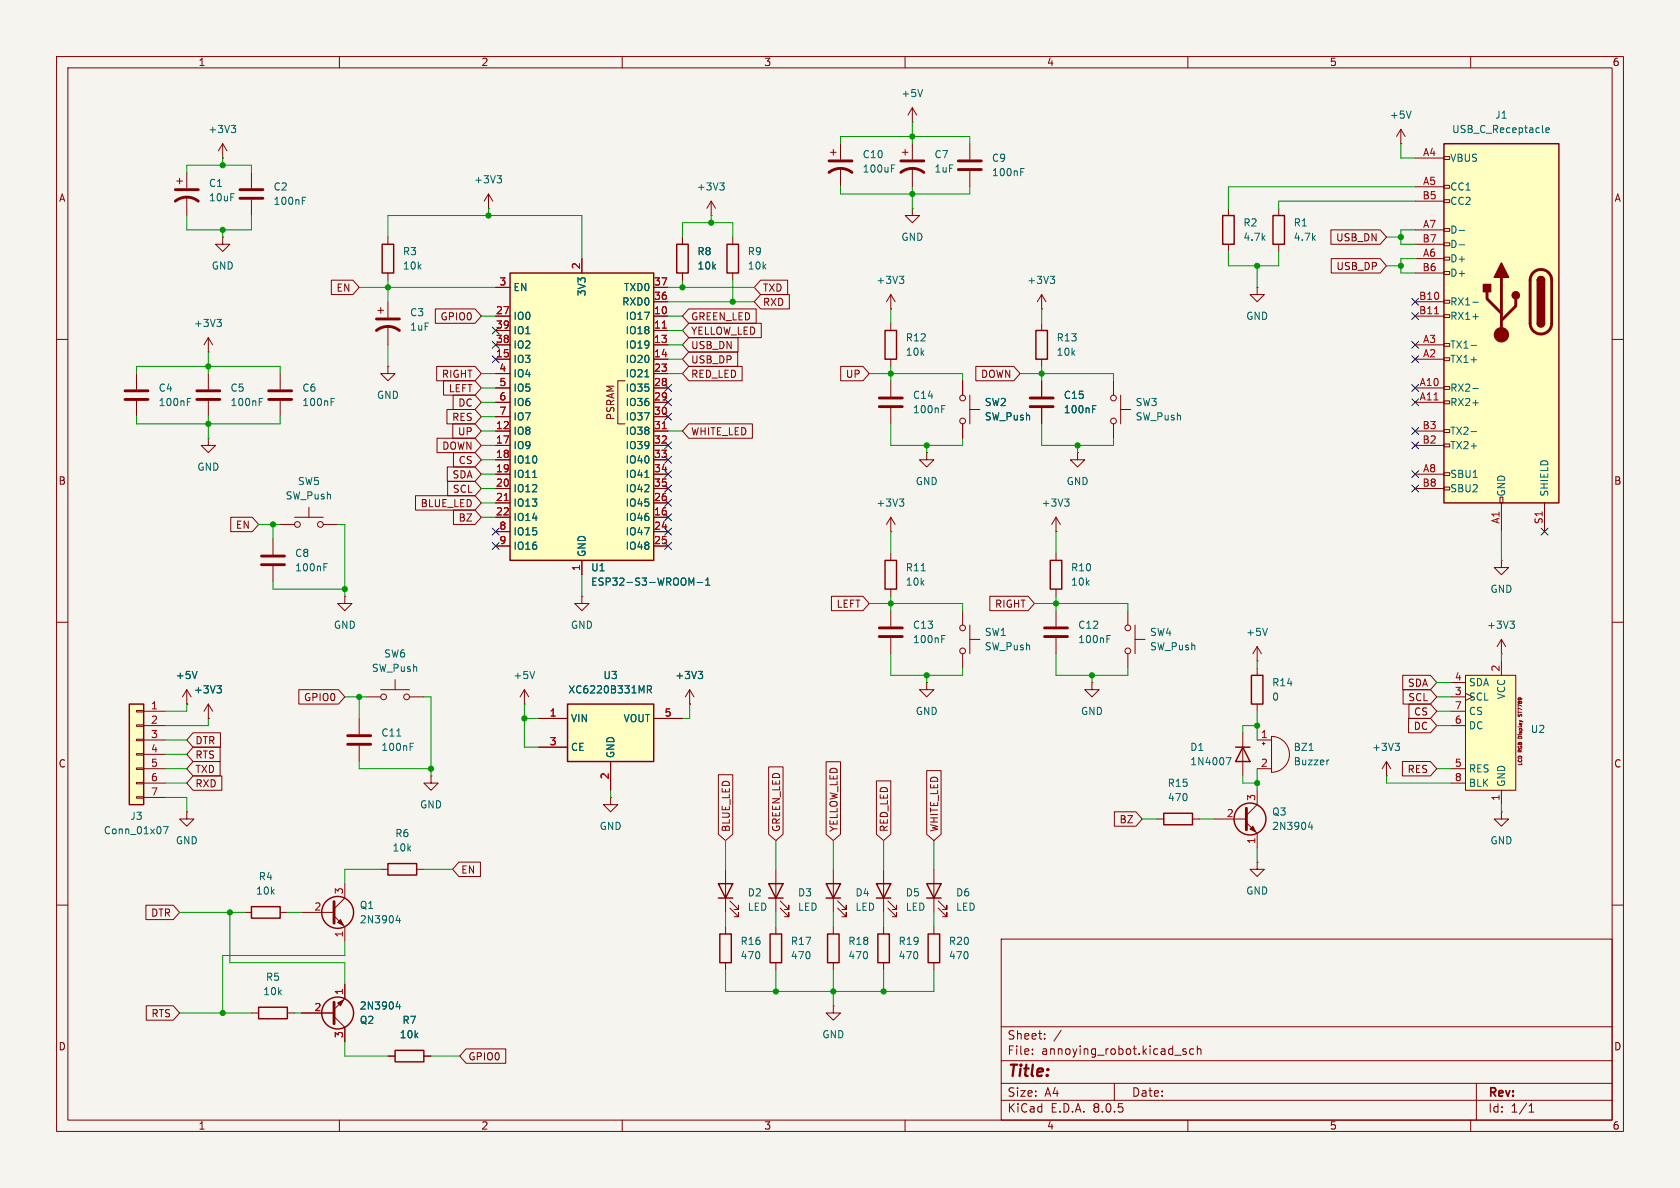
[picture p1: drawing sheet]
<svg xmlns="http://www.w3.org/2000/svg" width="297mm" height="210mm" viewBox="0 0 297 210" stroke-linecap="round" stroke-linejoin="round" font-family="sans-serif">
<path d="M0 0h297v210h-297z" fill="#f5f4ef" stroke="#f5f4ef" stroke-width=".18"/>
<g fill="none" stroke="#840000" stroke-width=".18">
<path d="M10 10h277v190h-277zM12 12h273v186h-273zM60 10v2M110 10v2M160 10v2M210 10v2M260 10v2M10 60h2M68.6 41.9v1.3M68.6 48.3v1.2M184.1 54.6h.1M184.1 52.1l-.7 1.2"/>
<path d="M184.1 52.1v2.5M184.1 57.2v1.2M184.1 52.1l.8 1.2M285 60h2M157.5 67.3v2.8M157.5 72.1v2.8M184.1 63.5v1.3M163.8 80v1.3h1.3l-1.3 1.3-1.2-1.3h1.2M163.8 80h.1M10 110h2M170.2 108v2.5M170.2 115.6v2.5"/>
<path d="M171.4 113h1.8M171.4 110.5v5.1M285 110h2M163.8 120.7v1.2h1.3l-1.3 1.3-1.2-1.3h1.2M163.8 120.7h.1M193 120.7v1.2h1.3l-1.3 1.3-1.2-1.3h1.2M193 120.7h.1M10 160h2M128.3 153.7v7.6M129 159.3l1.6 1.5v-.8v.8h-.8M137.2 153.7v7.6M137.9 159.3l1.5 1.5v-.8v.8h-.7"/>
<path d="M285 160h2M129 160.5l1.6 1.6v-.8v.8h-.8M137.9 160.5l1.5 1.6v-.8v.8h-.7M156.2 163.8v1.3M156.2 170.2v1.3M165.1 163.8v1.3M165.1 170.2v1.3M177 166h108v32h-108zM60 198v2M110 198v2M160 198v2M177 194.5h108"/>
<path d="M177 191.5h108M177 187.5h108M177 181.5h108M182.5 186.3v.1M182.5 185.5v.1M184.7 183.6v.1M184.7 182.8v.1M187.6 182.1l-1.3 2M197 191.5v3M209.7 185.5l-.4-.1-.2 .2 .1 .2 .5 .2v.3h-.6M210 198v2M211 185.5l-.4-.1-.3 .3v.4l.2 .2h.5"/>
<path d="M211.7 185.5l.2-.1 .3 .1 .1 .9M211.7 184.9v1.5M260 198v2M261 191.5v6.5M270.3 196.6h.9M270.3 195.5l.4-.4v1.5"/>
<circle cx="170.2" cy="115.1" r=".51"/>
<circle cx="170.2" cy="111" r=".51"/>
</g>
<path d="M185.7 48.8h.7l-.4 .5M186.2 49.3l.2 .3v.3l-.2 .2M166.5 72.3h.4M166.5 71.7h.6" fill="none" stroke="#006464" stroke-width=".18"/>
<path d="M67.6 43.2h2v5.1h-2zM183.1 58.4h2.1v5.1h-2.1zM127 156.2h2.5l-1.2 2.6zM127 158.8h2.5M135.9 156.2h2.5l-1.2 2.6zM135.9 158.8h2.5M155.2 165.1h2v5.1h-2zM164.1 165.1h2v5.1h-2z" fill="none" stroke="#840000" stroke-width=".25"/>
<path d="M155.4 71.9h4.1M155.4 70.4h4.1" fill="none" stroke="#840000" stroke-width=".51"/>
<path d="M259.1 119.4h8.9v20.3h-8.9z" fill="#ffffc2"/>
<g fill="none" stroke="#840000" stroke-width=".18">
<path d="M184.1 67.3v2.8M184.1 72.1v2.8M259.1 119.4h8.9v20.3h-8.9zM265.4 116.8v2.6M121.9 124.5h.1M121.9 121.9l-.7 1.3M121.9 121.9v2.6M121.9 121.9l.8 1.3M256.5 123.2h2.6M256.5 120.7h2.6M256.5 135.9h2.6M256.5 128.3h2.6"/>
<path d="M256.5 125.7h2.6M256.5 138.4h2.6M265.4 139.7v2.5M33 143.5v1.3h1.3l-1.3 1.3-1.3-1.3h1.3M33 143.5h.1"/>
</g>
<path d="M193.2 72.3h.4M193.2 71.7h.6M123.4 118.7h.8l-.4 .5M124 119.2l.2 .2v.3l-.2 .3" fill="none" stroke="#006464" stroke-width=".18"/>
<path d="M182.1 71.9h4.1M182.1 70.4h4.1" fill="none" stroke="#840000" stroke-width=".51"/>
<path d="M100.3 124.5h15.3v10.1h-15.3z" fill="#ffffc2"/>
<g fill="none" stroke="#840000" stroke-width=".25">
<path d="M216.2 38.1h2v5.1h-2zM225 38.1h2.1v5.1h-2.1zM119.6 43.2h2.1v5.1h-2.1zM156.5 99.1h2v5h-2zM185.7 99.1h2v5h-2zM221.2 119.4h2.1v5.1h-2.1zM100.3 124.5h15.3v10.1h-15.3zM218.4 132.1h2.6M219.7 132.1l1.3 2.5h-2.6zM146 156.2h2.6l-1.3 2.6zM146 158.8h2.6M154.9 156.2h2.6l-1.3 2.6z"/>
<path d="M154.9 158.8h2.6"/>
<circle cx="221" cy="144.8" r="2.82"/>
</g>
<g fill="none" stroke="#840000" stroke-width=".18">
<path d="M217.2 36.8v1.3M226.1 36.8v1.3M247.6 25.4h.1M247.6 22.9l-.7 1.2M247.6 22.9v2.5M247.6 22.9l.8 1.2M36.8 59.7l-.7 1.3M36.8 59.7v2.5M36.8 59.7l.8 1.3M120.6 41.9v1.3M120.6 48.3v1.2M217.2 43.2v1.3"/>
<path d="M222.2 50.8v1.3h1.3l-1.3 1.2-1.2-1.2h1.2M222.2 50.8h.1M226.1 43.2v1.3M24.1 66v2.8M24.1 70.9v2.8M36.8 62.2h.1M36.8 66v2.8M36.8 70.9v2.8M170.2 67.3v2.6M170.2 74.9v2.6M171.4 72.4h1.8M171.4 69.9v5"/>
<path d="M196.8 67.3v2.6M196.8 74.9v2.6M198.1 72.4h1.8M198.1 69.9v5M157.5 94h.1M157.5 91.4v2.6M157.5 97.8v1.3M157.5 91.4l-.8 1.3M157.5 91.4l.7 1.3M186.7 97.8v1.3M157.5 104.1v1.3M157.5 108v2.7"/>
<path d="M157.5 112.8v2.8M186.7 104.1v1.3M186.7 108v2.7M186.7 112.8v2.8M199.4 108v2.5M199.4 115.6v2.5M200.7 113h1.7M200.7 110.5v5.1M222.2 116.8h.1M222.2 114.3v2.5M222.2 118.1v1.3M222.2 114.3l-.7 1.3"/>
<path d="M222.2 114.3l.8 1.3M64.8 123.2h2.5M67.3 121.9h5.1M69.8 120.1v1.8M72.4 123.2h2.5M95.2 127h5.1M95.2 132.1h5.1M107.9 134.6v5.1M115.6 127h5M219.7 129.5v7.7M222.2 130.8h2.6M222.2 135.9h2.6"/>
<path d="M222.2 139.7v2.5l-1.9 1.9M222.2 124.5v1.2M223.1 131.4h.5M223.4 131.2v.5M224.8 130.2a3.2 3.2 0 0 1 3.2 3.2 3.2 3.2 0 0 1-3.2 3.1zM147.3 153.7v7.6M148.1 159.3l1.5 1.5v-.8v.8h-.8M156.2 153.7v7.6M157 159.3l1.5 1.5v-.8v.8h-.8M214.6 144.8h5.7M220.3 145.4l1.9 1.9v2.6M148.1 160.5l1.5 1.6v-.8v.8h-.8"/>
<path d="M157 160.5l1.5 1.6v-.8v.8h-.8"/>
<circle cx="170.2" cy="70.4" r=".51"/>
<circle cx="170.2" cy="74.4" r=".51"/>
<circle cx="196.9" cy="70.4" r=".51"/>
<circle cx="196.9" cy="74.4" r=".51"/>
<circle cx="199.4" cy="111" r=".51"/>
<circle cx="199.4" cy="115.1" r=".51"/>
<circle cx="67.8" cy="123.2" r=".51"/>
<circle cx="71.9" cy="123.2" r=".51"/>
</g>
<g fill="none" stroke="#006464" stroke-width=".18">
<path d="M249.5 19.6l-.5 1.3M38.3 56.5h.8l-.4 .4M38.9 56.9l.2 .3v.3l-.2 .2M33.1 71h.5M33.1 70.4h.6M45.8 71h.5M45.8 70.4h.6M159 88.2h.8l-.4 .5M159.5 88.7l.3 .2v.3l-.3 .3M162.9 100.9h.7M166.5 112.9h.4M166.5 112.3h.6"/>
<path d="M195.7 112.9h.4M195.7 112.3h.6M224.1 111.1l-.5 1.2M114.5 121.9l.6-.1 .1-.1-.1-.3-.6-.2v1.3M114.8 121.9l.4 .6M216.8 133.9h.8l-.5 1.3M231.4 132.7h.8M234.9 134.4h-.2M231.6 145.3l-.3 .9h.8M231.9 145.8v.8"/>
</g>
<path d="M22.1 70.6h4.1M22.1 69.1h4.1M34.8 70.6h4.1M34.8 69.1h4.1M155.4 112.5h4.1M155.4 111h4.1M184.7 112.5h4M184.7 111h4M220.3 142.9v3.8" fill="none" stroke="#840000" stroke-width=".51"/>
<path d="M221 146.6l.5-.5 .5 1z" fill="#840000" stroke="#840000" stroke-width=".18"/>
<path d="M255.3 25.4h20.3v63.5h-20.3z" fill="#ffffc2"/>
<g fill="none" stroke="#840000" stroke-width=".18">
<path d="M250.2 27.9h5.1M250.2 33h5.1M250.2 35.6h5.1M255.3 35.3h1v.5h-1zM255.3 32.8h1v.5h-1zM255.3 27.7h1v.5h-1zM250.2 45.7h5.1M250.2 40.6h5.1M250.2 53.3h5.1M250.2 55.9h5.1M250.2 48.3h5.1M250.2 43.2h5.1"/>
<path d="M255.3 55.6h1v.5h-1zM255.3 53.1h1v.5h-1zM255.3 48h1v.5h-1zM255.3 45.5h1v.5h-1zM255.3 42.9h1v.5h-1zM255.3 40.4h1v.5h-1zM250.2 68.6h5.1M250.2 71.1h5.1M250.2 63.5h5.1M250.2 61h5.1M250.2 78.7h5.1M250.2 76.2h5.1"/>
<path d="M255.3 78.5h1v.5h-1zM255.3 75.9h1v.6h-1zM255.3 70.9h1v.5h-1zM255.3 68.3h1v.5h-1zM255.3 63.2h1v.6h-1zM255.3 60.7h1v.5h-1zM186.7 94h.1M186.7 91.4l-.8 1.3M186.7 91.4v2.6M186.7 91.4l.8 1.3M190.5 80v1.3h1.3l-1.3 1.3-1.3-1.3h1.3M190.5 80h.1"/>
<path d="M250.2 83.8h5.1M250.2 86.4h5.1M255.3 86.1h1v.5h-1zM255.3 83.6h1v.5h-1zM265.2 87.9h.5v1h-.5zM265.4 88.9v5.1M273 88.9v5.1M165.1 153.7v7.6M165.9 159.3l1.5 1.5v-.8v.8h-.8M165.9 160.5l1.5 1.6v-.8v.8h-.8"/>
</g>
<path d="M255.3 25.4h20.3v63.5h-20.3zM271.8 57.2a.64 .64 0 0 0 .6 .6 .64 .64 0 0 0 .6-.6M271.8 49.5a.64 .64 0 0 1 .6-.6 .64 .64 0 0 1 .6 .6M163.8 156.2h2.6l-1.3 2.6zM163.8 158.8h2.6" fill="none" stroke="#840000" stroke-width=".25"/>
<path d="M262.9 51.6v1.2l2.5 2.6M265.4 49v10.2M268 52.8v1.3l-2.6 2.5M271.1 48.2a1.91 1.91 0 0 1 2-.4 1.91 1.91 0 0 1 1.2 1.7v7.7a1.91 1.91 0 0 1-1.9 1.8 1.91 1.91 0 0 1-1.9-1.8v-7.8l.2-.7z" fill="none" stroke="#840000" stroke-width=".51"/>
<g fill="#840000" stroke="#840000" stroke-width=".25">
<path d="M271.8 57.2h1.2a.64 .64 0 0 1-.6 .6 .64 .64 0 0 1-.6-.6z"/>
<path d="M271.8 49.5h1.2v7.7h-1.2z"/>
<path d="M272 49.1a.64 .64 0 0 1 .7-.2 .64 .64 0 0 1 .3 .6h-1.2z"/>
<path d="M265.4 46.5l1.3 2.5h-2.5z"/>
<path d="M262.3 50.3h1.2v1.3h-1.2z"/>
<circle cx="268" cy="52.2" r=".63"/>
</g>
<circle cx="265.4" cy="59.2" r="1.27" fill="#840000" stroke="#840000" stroke-width=".18"/>
<path d="M273.3 23l.6-.1-.1-.2-.3-.1-.2 .2 .1 .6h.4M258 40.7h.9M258 43.3h.9M260.4 53.4h.9M260.4 56h.9M260.1 61.1h.9M260.1 76.3h.9M260.4 68.7h.9M260.4 71.2h.9M188.2 88.2h.8l-.4 .5M188.7 88.7l.3 .2v.3l-.3 .3" fill="none" stroke="#006464" stroke-width=".18"/>
<path d="M253.6 55.5h.7" fill="none" stroke="#a90000" stroke-width=".18"/>
<path d="M90.2 48.3h25.4v50.8h-25.4z" fill="#ffffc2"/>
<path d="M90.2 48.3h25.4v50.8h-25.4z" fill="none" stroke="#840000" stroke-width=".25"/>
<g fill="none" stroke="#840000" stroke-width=".18">
<path d="M86.4 36.8h.1M86.4 34.3l-.8 1.3M86.4 34.3v2.5M86.4 34.3l.7 1.3M87.6 55.9h2.6M87.6 58.4h2.6M87.6 50.8h2.6M102.9 45.7v2.6M115.6 55.9h2.5M115.6 58.4h2.5M115.6 50.8h2.5M115.6 53.3h2.5"/>
<path d="M87.6 76.2h2.6M87.6 61h2.6M87.6 63.5h2.6M87.6 78.7h2.6M87.6 66h2.6M87.6 68.6h2.6M87.6 71.1h2.6M87.6 73.7h2.6M110.5 67.3h-1.3v7.6h1.3M115.6 76.2h2.5M115.6 61h2.5M115.6 63.5h2.5"/>
<path d="M115.6 78.7h2.5M115.6 66h2.5M115.6 68.6h2.5M115.6 71.1h2.5M115.6 73.7h2.5M87.6 91.4h2.6M87.6 81.3h2.6M87.6 83.8h2.6M87.6 86.4h2.6M87.6 88.9h2.6M87.6 94h2.6M87.6 96.5h2.6"/>
<path d="M102.9 99.1v2.5M115.6 91.4h2.5M115.6 81.3h2.5M115.6 83.8h2.5M115.6 86.4h2.5M115.6 88.9h2.5M115.6 94h2.5M115.6 96.5h2.5"/>
</g>
<path d="M117.1 58h.7M117.1 75.8h.7M89.1 88.5h.8" fill="none" stroke="#a90000" stroke-width=".18"/>
<path d="M87.9 31.1h.8l-.5 .4M88.4 31.5l.3 .3v.3l-.3 .2M114 66.6h.7M94.2 84.4h.7M114 84.4h.7M122.2 103.1l.4-.9v1.2M123.3 103h.9M124.8 103.4h.7M124.8 102.5l.3-.3v1.2" fill="none" stroke="#006464" stroke-width=".18"/>
<path d="M22.9 124.5h2.5v17.7h-2.5z" fill="#ffffc2"/>
<g fill="none" stroke="#840000" stroke-width=".18">
<path d="M161.3 19.1v2.5M161.3 19.1l-.8 1.2M161.3 19.1l.8 1.2M31.2 32h1.1M31.7 31.5v1M33 30.5v2.8M33 34.8v3.3M39.4 27.9h.1M39.4 25.4l-.8 1.3M39.4 25.4v2.5M39.4 25.4l.7 1.3M44.4 30.5v2.8"/>
<path d="M44.4 35.3v2.8M125.7 38.1h.1M125.7 35.6l-.7 1.2M125.7 35.6v2.5M125.7 35.6l.8 1.2M146.8 26.9h1M147.3 26.4v1M148.6 25.4v2.8M148.6 29.7v3.3M159.5 26.9h1M160 26.4v1M161.3 21.6h.1"/>
<path d="M161.3 36.8v1.3h1.3l-1.3 1.3-1.3-1.3h1.3M161.3 36.8h.1M161.3 25.4v2.8M161.3 29.7v3.3M171.4 25.4v2.8M171.4 30.2v2.8M39.4 41.9v1.3h1.2l-1.2 1.3-1.3-1.3h1.3M39.4 41.9h.1M58.6 49.5h3.8l1.1 1.3-1.1 1.3h-3.8zM66.8 54.9h1M67.3 54.4v1M68.6 53.3v2.8"/>
<path d="M68.6 57.7v3.3M77 54.6h7l1.1 1.3-1.1 1.3h-7zM87.6 55.9h2.6M87.6 58.4h2.6M87.6 50.8h2.6M102.9 45.7v2.6M115.6 55.9h2.5M115.6 58.4h2.5M115.6 50.8h2.5M115.6 53.3h2.5M120.6 41.9v1.3M120.6 48.3v1.2"/>
<path d="M121.8 57.1h12.8v2.6h-12.8l-1.2-1.3zM121.8 59.7h8.7v2.5h-8.7l-1.2-1.2zM121.8 54.6h11.9v2.6h-11.9l-1.2-1.3zM129.5 41.9v1.3M129.5 48.3v1.2M134.5 49.5h4.7v2.6h-4.7l-1.2-1.3zM134.5 52.1h5v2.5h-5l-1.2-1.3zM157.5 54.6h.1M157.5 52.1v2.5M157.5 57.2v1.2M157.5 52.1l-.8 1.2M157.5 52.1l.7 1.2"/>
<path d="M235.3 40.6h8.7l1.1 1.3-1.1 1.3h-8.7zM235.3 45.7h8.7l1.1 1.3-1.1 1.3h-8.7zM36.8 77.5v1.2h1.3l-1.3 1.3-1.2-1.3h1.2M36.8 77.5h.1M49.5 66v2.8M49.5 70.9v2.8M68.6 64.8v1.2h1.2l-1.2 1.3-1.3-1.3h1.3M68.6 64.8h.1M77.2 64.8h6.8l1.1 1.2-1.1 1.3h-6.8zM77.3 77.5h6.7l1.1 1.2-1.1 1.3h-6.7zM78.4 67.3h5.6l1.1 1.3-1.1 1.3h-5.6zM79 72.4h5l1.1 1.3-1.1 1.2h-5z"/>
<path d="M80 74.9h4l1.1 1.3-1.1 1.3h-4zM80.1 69.8h3.9l1.1 1.3-1.1 1.3h-3.9zM87.6 76.2h2.6M87.6 61h2.6M87.6 63.5h2.6M87.6 78.7h2.6M87.6 66h2.6M87.6 68.6h2.6M87.6 71.1h2.6M87.6 73.7h2.6M115.6 76.2h2.5M115.6 61h2.5"/>
<path d="M115.6 63.5h2.5M115.6 78.7h2.5M115.6 66h2.5M115.6 68.6h2.5M115.6 71.1h2.5M115.6 73.7h2.5M121.8 74.9h11.2v2.6h-11.2l-1.2-1.3zM121.8 62.2h8.6v2.6h-8.6l-1.2-1.3zM121.8 64.8h9.4v2.5h-9.4l-1.2-1.3zM148.6 64.8h4l1.1 1.2-1.1 1.3h-4zM157.5 63.5v1.3M170.2 67.3v2.6"/>
<path d="M170.2 74.9v2.6M172.5 64.8h6.7l1.1 1.2-1.1 1.3h-6.7zM184.1 67.3v2.8M184.1 72.1v2.8M40.8 91.4h3.8l1.1 1.3-1.1 1.3h-3.8zM48.3 95.3v2.7M49.5 92.7h2.6M52.1 91.4h5M54.6 89.7v1.7M57.1 92.7h2.6M73.5 87.6h10.5l1.1 1.3-1.1 1.3h-10.5zM79.1 82.5h4.9l1.1 1.3-1.1 1.3h-4.9z"/>
<path d="M79.1 85.1h4.9l1.1 1.3-1.1 1.2h-4.9zM80.2 80h3.8l1.1 1.3-1.1 1.3h-3.8zM80.2 90.2h3.8l1.1 1.2-1.1 1.3h-3.8zM87.6 91.4h2.6M87.6 81.3h2.6M87.6 83.8h2.6M87.6 86.4h2.6M87.6 88.9h2.6M87.6 94h2.6M87.6 96.5h2.6M102.9 99.1v2.5M115.6 91.4h2.5"/>
<path d="M115.6 81.3h2.5M115.6 83.8h2.5M115.6 86.4h2.5M115.6 88.9h2.5M115.6 94h2.5M115.6 96.5h2.5M265.4 99.1v1.2h1.3l-1.3 1.3-1.2-1.3h1.2M265.4 99.1h.1M48.3 100.1v2.8M61 105.4v1.3h1.2l-1.2 1.3-1.3-1.3h1.3M61 105.4h.1M102.9 105.4v1.3h1.2l-1.2 1.3-1.3-1.3h1.3"/>
<path d="M102.9 105.4h.1M147 105.4h5.6l1.1 1.3-1.1 1.3h-5.6zM175 105.4h6.8l1.1 1.3-1.1 1.3h-6.8zM248 119.4h4.9l1.1 1.3-1.1 1.2h-4.9zM265.4 115.6h.1M265.4 113l-.7 1.3M265.4 113v2.6M265.4 113l.8 1.3M24.1 138.3h1.3v.3h-1.3zM24.1 135.8h1.3v.2h-1.3zM24.1 133.2h1.3v.3h-1.3zM24.1 130.7h1.3v.2h-1.3z"/>
<path d="M24.1 128.1h1.3v.3h-1.3zM24.1 125.6h1.3v.3h-1.3zM25.4 125.7h3.8M25.4 128.3h3.8M25.4 130.8h3.8M25.4 133.4h3.8M25.4 135.9h3.8M25.4 138.4h3.8M33 124.5h.1M33 121.9l-.7 1.3M33 121.9v2.6M33 121.9l.8 1.3"/>
<path d="M34.1 137.2h5.1v2.5h-5.1l-1.1-1.3zM34.1 129.5h4.9v2.6h-4.9l-1.1-1.3zM34.1 134.6h4.8v2.6h-4.8l-1.1-1.3zM34.1 132.1h4.8v2.5h-4.8l-1.1-1.2zM36.8 127h.1M36.8 124.5l-.7 1.2M36.8 124.5v2.5M36.8 124.5l.8 1.2M52.8 121.9h7l1.2 1.3-1.2 1.3h-7zM63.5 127v2.8M63.5 131.8v2.8M76.2 137.2v1.2h1.3l-1.3 1.3-1.3-1.3h1.3"/>
<path d="M76.2 137.2h.1M92.7 124.5h.1M92.7 121.9l-.8 1.3M92.7 121.9v2.6M92.7 121.9l.8 1.3M95.2 127h5.1M95.2 132.1h5.1M107.9 134.6v5.1M115.6 127h5M121.9 124.5h.1M127 137h2.5v10.5l-1.2 1.1-1.3-1.1zM135.9 135.6h2.5v11.9l-1.2 1.1-1.3-1.1z"/>
<path d="M146 134.7h2.6v12.8l-1.3 1.1-1.3-1.1zM154.9 138h2.6v9.5l-1.3 1.1-1.3-1.1zM163.8 136.2h2.6v11.3l-1.3 1.1-1.3-1.1zM245.1 137.2h.1M245.1 134.6l-.8 1.3M245.1 134.6v2.6M245.1 134.6l.8 1.3M247.9 134.6h5l1.1 1.3-1.1 1.3h-5zM248 121.9h4.9l1.1 1.3-1.1 1.3h-4.9zM249 127h3.9l1.1 1.3-1.1 1.2h-3.9zM249.1 124.5h3.8l1.1 1.2-1.1 1.3h-3.8zM24.1 140.8h1.3v.3h-1.3z"/>
<path d="M25.4 141h3.8M61 156.2v2.6l-1.9 1.9M67.3 153.7h1.3M73.7 153.7h1.2M81.1 152.4h3.8v2.5h-3.8l-1.1-1.2zM107.9 141v1.2h1.3l-1.3 1.3-1.2-1.3h1.2M107.9 141h.1M197 143.5h3.8l1.1 1.3-1.1 1.3h-3.8zM204.5 144.8h1.2M210.8 144.8h1.3M222.2 152.4v1.3h1.3l-1.3 1.2-1.2-1.2h1.2M222.2 152.4h.1"/>
<path d="M265.4 143.5v1.3h1.3l-1.3 1.3-1.2-1.3h1.2M265.4 143.5h.1M25.8 160h4.8l1.1 1.3-1.1 1.3h-4.8zM25.9 177.8h4.7l1.1 1.3-1.1 1.2h-4.7zM43.2 161.3h1.2M44.4 179.1h1.3M49.5 161.3h1.3M50.8 179.1h1.3M53.3 179.1h5.8M53.3 161.3h5.8M59.1 161.9l1.9 1.9v2.6M59.1 179.7l1.9 1.9v2.6"/>
<path d="M61 174v2.5l-1.9 1.9M128.3 163.8v1.3M128.3 170.2v1.3M137.2 163.8v1.3M137.2 170.2v1.3M147.3 177.8v1.3h1.3l-1.3 1.2-1.3-1.2h1.3M147.3 177.8h.1M147.3 163.8v1.3M147.3 170.2v1.3M68.6 186.7h1.2M74.9 186.7h1.3M82.4 185.4h7v2.6h-7l-1.1-1.3z"/>
<circle cx="52.6" cy="92.7" r=".51"/>
<circle cx="56.6" cy="92.7" r=".51"/>
</g>
<g fill="none" stroke="#840000" stroke-width=".25">
<path d="M128.5 43.2h2.1v5.1h-2.1zM156.5 58.4h2v5.1h-2zM22.9 124.5h2.5v17.7h-2.5zM68.6 152.7h5.1v2h-5.1zM205.7 143.8h5.1v2h-5.1zM44.4 160.3h5.1v2h-5.1zM45.7 178.1h5.1v2h-5.1zM127.3 165.1h2v5.1h-2zM136.1 165.1h2.1v5.1h-2.1zM146.3 165.1h2v5.1h-2zM69.8 185.7h5.1v2h-5.1z"/>
<circle cx="59.7" cy="179.1" r="2.82"/>
<circle cx="59.7" cy="161.3" r="2.82"/>
</g>
<g fill="none" stroke="#006464" stroke-width=".18">
<path d="M163.1 15.8l-.4 1.3M40.9 22.2h.8l-.5 .5M41.4 22.7l.3 .2v.3l-.3 .2M53.5 35.5h.4M53.5 34.9h.6M127.2 32.3h.8l-.4 .5M127.8 32.8l.2 .3v.3l-.2 .2M157.6 29.8h.4M157.6 29.2h.6M180.5 30.4h.4M180.5 29.8h.6M159 48.8h.8l-.4 .5"/>
<path d="M159.5 49.3l.3 .3v.3l-.3 .2M58.5 71h.5M58.5 70.4h.6M114 66.6h.7M193.2 72.3h.4M193.2 71.7h.6M57.3 99.6h.6M94.2 84.4h.7M114 84.4h.7M34.8 118.7l-.4 1.3M57.3 100.2h.4M94.5 118.7l-.4 1.3"/>
<path d="M122.2 103.1l.4-.9v1.2M123.3 103h.9M123.4 118.7h.8l-.4 .5M124 119.2l.2 .2v.3l-.2 .3M124.8 103.4h.7M124.8 102.5l.3-.3v1.2M266.9 109.8h.8l-.4 .5M267.5 110.3l.2 .2v.3l-.2 .3M38.3 121.2h.8l-.4 .5M38.9 121.7l.2 .3v.3l-.2 .2M70.1 130.1h.8M72.5 131.4h.6"/>
<path d="M72.5 132h.4M114.5 121.9l.6-.1 .1-.1-.1-.3-.6-.2v1.3M114.8 121.9l.4 .6M246.6 131.4h.8l-.4 .5M247.2 131.9l.2 .2v.3l-.2 .3M28.9 146.1h.8l-.5 1.3M70.3 177l-.3 1h.8M70.3 161.8l-.3 .9h.8M70.6 162.3v.8M70.6 177.5v.9"/>
</g>
<g fill="none" stroke="#840000" stroke-width=".51">
<path d="M31 35.6a3.3 3.3 0 0 1 4.1 0M31 33.5h4.1M42.4 33.5h4.1M42.4 35.1h4.1M146.6 30.5a3.3 3.3 0 0 1 4 0M146.6 28.4h4M159.3 30.5a3.3 3.3 0 0 1 4 0M159.3 28.4h4M169.4 28.4h4.1M169.4 30h4.1M66.5 58.4a3.3 3.3 0 0 1 4.1 0M66.5 56.4h4.1"/>
<path d="M47.5 70.6h4.1M47.5 69.1h4.1M46.2 99.8h4.1M46.2 98.3h4.1M61.5 131.6h4M61.5 130h4M59.1 159.4v3.8M59.1 177.2v3.8"/>
</g>
<g fill="#840000" stroke="#840000" stroke-width=".18">
<path d="M59.7 177.3l1-.5-.5 1z"/>
<path d="M59.7 163.1l.5-.5 .5 1z"/>
</g>
<g fill="none" stroke="#009600" stroke-width=".18">
<path d="M33 30.5v-1.3h11.4v1.3M33 38.1v2.5h11.4v-2.5M39.4 27.9v1.3M86.4 36.8v1.3M125.7 38.1v1.3M148.6 25.4v-1.3h22.8v1.3M148.6 33v1.3h22.8v-1.3M161.3 21.6v3.8M161.3 33v3.8M247.6 25.4v2.5h2.6M250.2 35.6h-24.1v1.2M250.2 33h-33v3.8"/>
<path d="M39.4 40.6v1.3M63.5 50.8h24.1M68.6 41.9v-3.8h34.3v7.6M68.6 49.5v3.8M85.1 55.9h2.5M118.1 50.8h15.2M118.1 53.3h15.2M118.1 55.9h2.5M118.1 58.4h2.5M120.6 41.9v-2.5h8.9v2.5M120.6 49.5v1.3M129.5 49.5v3.8"/>
<path d="M157.5 54.6v2.6M184.1 54.6v2.6M217.2 44.5v2.5h8.9v-2.5M222.2 47v3.8M245.1 41.9h2.5M245.1 47h2.5M250.2 40.6h-2.6v2.6h2.6M250.2 45.7h-2.6v2.6h2.6M24.1 66v-1.2h25.4v1.2M24.1 73.7v1.2h25.4v-1.2M36.8 62.2v3.8M36.8 73.7v3.8"/>
<path d="M68.6 61v3.8M85.1 78.7h2.5M85.1 66h2.5M85.1 76.2h2.5M85.1 73.7h2.5M85.1 68.6h2.5M85.1 71.1h2.5M118.1 63.5h2.5M118.1 61h2.5M118.1 66h2.5M118.1 76.2h2.5M153.7 66h16.5v1.3"/>
<path d="M157.5 64.8v2.5M157.5 74.9v3.8h12.7v-1.2M163.8 78.7v1.3M180.3 66h16.5v1.3M184.1 74.9v3.8h12.7v-1.2M184.1 64.8v2.5M190.5 78.7v1.3M45.7 92.7h3.8M48.3 92.7v2.6M59.7 92.7h1.3v12.7M85.1 81.3h2.5M85.1 91.4h2.5"/>
<path d="M85.1 86.4h2.5M85.1 88.9h2.5M85.1 83.8h2.5M157.5 94v3.8M186.7 94v3.8M265.4 94v5.1M48.3 102.9v1.2h12.7M102.9 101.6v3.8M153.7 106.7h16.5v1.3M157.5 105.4v2.6M157.5 115.6v3.8h12.7v-1.3M163.8 119.4v1.3"/>
<path d="M182.9 106.7h16.5v1.3M186.7 105.4v2.6M186.7 115.6v3.8h12.7v-1.3M193 119.4v1.3M222.2 116.8v1.3M265.4 115.6v1.2M29.2 135.9h3.8M29.2 138.4h3.8M29.2 133.4h3.8M29.2 130.8h3.8M33 124.5v1.2h-3.8M36.8 127v1.3h-7.6"/>
<path d="M61 123.2h3.8M63.5 134.6v1.3h12.7M63.5 123.2v3.8M74.9 123.2h1.3v14M92.7 124.5v7.6h2.5M92.7 127h2.5M107.9 139.7v1.3M121.9 124.5v2.5h-1.3M219.7 137.2v1.2h2.5M222.2 128.3h-2.5v1.2M222.2 125.7v5.1M222.2 135.9v3.8"/>
<path d="M245.1 137.2v1.2h11.4M254 120.7h2.5M254 125.7h2.5M254 123.2h2.5M254 135.9h2.5M254 128.3h2.5M29.2 141h3.8v2.5M67.3 153.7h-6.3v2.5M74.9 153.7h5.1M128.3 148.6v5.1M137.2 148.6v5.1M147.3 148.6v5.1"/>
<path d="M156.2 148.6v5.1M165.1 148.6v5.1M201.9 144.8h2.6M212.1 144.8h2.5M222.2 149.9v2.5M265.4 142.2v1.3M31.7 179.1h12.7M31.7 161.3h11.5M40.6 161.3v8.9h20.4v3.8M50.8 161.3h2.5M52.1 179.1h1.2M61 166.4v2.5h-21.6v10.2"/>
<path d="M128.3 171.5v3.8h36.8v-3.8M128.3 161.3v2.5M137.2 161.3v2.5M137.2 171.5v3.8M147.3 161.3v2.5M147.3 171.5v6.3M156.2 161.3v2.5M156.2 171.5v3.8M165.1 161.3v2.5M61 184.2v2.5h7.6M76.2 186.7h5.1"/>
</g>
<g fill="none" stroke="#000084" stroke-width=".18">
<path d="M87 57.8l1.2 1.2M88.2 57.8l-1.2 1.2M249.6 52.7l1.2 1.2M249.6 55.3l1.2 1.2M250.8 52.7l-1.2 1.2M250.8 55.3l-1.2 1.2M87 62.9l1.2 1.2M87 60.4l1.2 1.2M88.2 62.9l-1.2 1.2M88.2 60.4l-1.2 1.2M117.5 70.5l1.2 1.2M117.5 68l1.2 1.2"/>
<path d="M117.5 78.1l1.2 1.2M117.5 73.1l1.2 1.2M118.7 70.5l-1.2 1.2M118.7 68l-1.2 1.2M118.7 78.1l-1.2 1.2M118.7 73.1l-1.2 1.2M249.6 62.9l1.2 1.2M249.6 70.5l1.2 1.2M249.6 78.1l1.2 1.2M249.6 68l1.2 1.2M249.6 75.6l1.2 1.2M249.6 60.4l1.2 1.2"/>
<path d="M250.8 62.9l-1.2 1.2M250.8 70.5l-1.2 1.2M250.8 78.1l-1.2 1.2M250.8 68l-1.2 1.2M250.8 75.6l-1.2 1.2M250.8 60.4l-1.2 1.2M87 93.4l1.2 1.2M87 95.9l1.2 1.2M88.2 93.4l-1.2 1.2M88.2 95.9l-1.2 1.2M117.5 83.2l1.2 1.2M117.5 85.8l1.2 1.2"/>
<path d="M117.5 95.9l1.2 1.2M117.5 88.3l1.2 1.2M117.5 93.4l1.2 1.2M117.5 90.8l1.2 1.2M117.5 80.7l1.2 1.2M118.7 83.2l-1.2 1.2M118.7 85.8l-1.2 1.2M118.7 95.9l-1.2 1.2M118.7 88.3l-1.2 1.2M118.7 93.4l-1.2 1.2M118.7 90.8l-1.2 1.2M118.7 80.7l-1.2 1.2"/>
<path d="M249.6 85.8l1.2 1.2M249.6 83.2l1.2 1.2M250.8 85.8l-1.2 1.2M250.8 83.2l-1.2 1.2M272.4 93.4l1.3 1.2M273.7 93.4l-1.3 1.2"/>
</g>
<path d="M117.1 58h.7M117.1 75.8h.7M89.1 88.5h.8" fill="none" stroke="#a90000" stroke-width=".18"/>
<g fill="#009600" stroke="#009600" stroke-width=".18">
<circle cx="163.8" cy="119.4" r=".46"/>
<circle cx="157.5" cy="106.7" r=".46"/>
<circle cx="247.6" cy="41.9" r=".46"/>
<circle cx="247.6" cy="47" r=".46"/>
<circle cx="161.3" cy="24.1" r=".46"/>
<circle cx="161.3" cy="34.3" r=".46"/>
<circle cx="157.5" cy="66" r=".46"/>
<circle cx="222.2" cy="47" r=".46"/>
<circle cx="184.1" cy="66" r=".46"/>
<circle cx="163.8" cy="78.7" r=".46"/>
<circle cx="190.5" cy="78.7" r=".46"/>
<circle cx="222.2" cy="138.4" r=".46"/>
<circle cx="186.7" cy="106.7" r=".46"/>
<circle cx="193" cy="119.4" r=".46"/>
<circle cx="222.2" cy="128.3" r=".46"/>
<circle cx="39.4" cy="29.2" r=".46"/>
<circle cx="36.8" cy="64.8" r=".46"/>
<circle cx="39.4" cy="40.6" r=".46"/>
<circle cx="61" cy="104.1" r=".46"/>
<circle cx="76.2" cy="135.9" r=".46"/>
<circle cx="92.7" cy="127" r=".46"/>
<circle cx="36.8" cy="74.9" r=".46"/>
<circle cx="48.3" cy="92.7" r=".46"/>
<circle cx="129.5" cy="53.3" r=".46"/>
<circle cx="120.6" cy="50.8" r=".46"/>
<circle cx="125.7" cy="39.4" r=".46"/>
<circle cx="63.5" cy="123.2" r=".46"/>
<circle cx="156.2" cy="175.3" r=".46"/>
<circle cx="147.3" cy="175.3" r=".46"/>
<circle cx="137.2" cy="175.3" r=".46"/>
<circle cx="86.4" cy="38.1" r=".46"/>
<circle cx="68.6" cy="50.8" r=".46"/>
<circle cx="40.6" cy="161.3" r=".46"/>
<circle cx="39.4" cy="179.1" r=".46"/>
</g>
<text font-size="2.8" fill="#840000" x="178" y="190.9">Title:</text>
<g font-size="2.1" fill="#840000">
<text x="178" y="184">Sheet:</text>
<text x="178" y="186.7">File:</text>
<text x="184.1" y="186.7">annoying_robot.kicad_sch</text>
<text x="178" y="196.9">KiCad</text>
<text x="178" y="194.1">Size:</text>
<text x="184.7" y="194.1">A4</text>
<text x="185.7" y="196.9">E.D.A.</text>
<text x="193.3" y="196.9">8.0.5</text>
<text x="200" y="194.1">Date:</text>
<text x="263" y="194.3">Rev:</text>
<text x="263" y="196.9">Id:</text>
<text x="267.1" y="196.9">1/1</text>
</g>
<g font-size="1.8" fill="#840000">
<text x="35" y="11.9">1</text>
<text x="85" y="11.9">2</text>
<text x="135" y="11.9">3</text>
<text x="185" y="11.9">4</text>
<text x="235" y="11.9">5</text>
<text x="285" y="11.9">6</text>
<text x="10.3" y="35.9">A</text>
<text x="285.3" y="35.9">A</text>
<text x="236.1" y="42.9">USB_DN</text>
<text x="236.2" y="47.9">USB_DP</text>
<text x="59.4" y="51.8">EN</text>
<text x="134.8" y="51.8">TXD</text>
<text x="77.8" y="56.8">GPIO0</text>
<text x="122.1" y="59.4">YELLOW_LED</text>
<text x="122.1" y="56.8">GREEN_LED</text>
<text x="134.8" y="54.3">RXD</text>
<text x="122.1" y="61.9">USB_DN</text>
<text x="122.1" y="64.5">USB_DP</text>
<text x="78" y="67">RIGHT</text>
<text x="79.2" y="69.5">LEFT</text>
<text x="122.1" y="67">RED_LED</text>
<text x="149.4" y="67">UP</text>
<text x="173.3" y="67">DOWN</text>
<text x="79.8" y="74.6">RES</text>
<text x="80.9" y="77.2">UP</text>
<text x="80.9" y="72.1">DC</text>
<text x="108.8" y="74.4" transform="rotate(-90 108.8 74.4)">PSRAM</text>
<text x="122.1" y="77.2">WHITE_LED</text>
<text x="78.1" y="79.7">DOWN</text>
<text x="81" y="82.2">CS</text>
<text x="10.3" y="85.9">B</text>
<text x="74.3" y="89.9">BLUE_LED</text>
<text x="79.9" y="84.8">SDA</text>
<text x="80" y="87.3">SCL</text>
<text x="285.3" y="85.9">B</text>
<text x="41.6" y="93.7">EN</text>
<text x="81" y="92.4">BZ</text>
<text x="147.8" y="107.6">LEFT</text>
<text x="175.8" y="107.6">RIGHT</text>
<text x="53.6" y="124.1">GPIO0</text>
<text x="248.8" y="121.6">SDA</text>
<text x="248.9" y="124.1">SCL</text>
<text x="34.4" y="131.8">DTR</text>
<text x="249.8" y="129.2">DC</text>
<text x="249.9" y="126.7">CS</text>
<text x="10.3" y="135.9">C</text>
<text x="34.4" y="136.8">TXD</text>
<text x="34.4" y="134.3">RTS</text>
<text x="248.7" y="136.8">RES</text>
<text x="285.3" y="135.9">C</text>
<text x="34.4" y="139.4">RXD</text>
<text x="129.2" y="147.2" transform="rotate(-90 129.2 147.2)">BLUE_LED</text>
<text x="138.1" y="147.2" transform="rotate(-90 138.1 147.2)">GREEN_LED</text>
<text x="148.3" y="147.2" transform="rotate(-90 148.3 147.2)">YELLOW_LED</text>
<text x="157.2" y="147.2" transform="rotate(-90 157.2 147.2)">RED_LED</text>
<text x="166.1" y="147.2" transform="rotate(-90 166.1 147.2)">WHITE_LED</text>
<text x="197.8" y="145.7">BZ</text>
<text x="81.4" y="154.6">EN</text>
<text x="26.6" y="162.2">DTR</text>
<text x="10.3" y="185.9">D</text>
<text x="26.7" y="180">RTS</text>
<text x="285.3" y="185.9">D</text>
<text x="82.7" y="187.6">GPIO0</text>
<text x="35" y="199.9">1</text>
<text x="85" y="199.9">2</text>
<text x="135" y="199.9">3</text>
<text x="185" y="199.9">4</text>
<text x="235" y="199.9">5</text>
<text x="285" y="199.9">6</text>
</g>
<g font-size="1.8" fill="#006464">
<text x="159.3" y="17.4">+5V</text>
<text x="36.7" y="23.7">+3V3</text>
<text x="245.6" y="21.2">+5V</text>
<text x="256.6" y="23.7">USB_C_Receptacle</text>
<text x="264.2" y="21.2">J1</text>
<text x="152.4" y="28.2">C10</text>
<text x="165.1" y="28.2">C7</text>
<text x="175.3" y="28.8">C9</text>
<text x="256.3" y="28.8">VBUS</text>
<text x="36.8" y="33.2">C1</text>
<text x="36.8" y="35.8">10uF</text>
<text x="48.3" y="33.9">C2</text>
<text x="83.7" y="32.6">+3V3</text>
<text x="123.1" y="33.9">+3V3</text>
<text x="152.4" y="30.7">100uF</text>
<text x="165.1" y="30.7">1uF</text>
<text x="175.3" y="31.3">100nF</text>
<text x="256.3" y="33.9">CC1</text>
<text x="48.3" y="36.4">100nF</text>
<text x="219.7" y="40.2">R2</text>
<text x="228.6" y="40.2">R1</text>
<text x="256.3" y="41.5">D-</text>
<text x="256.3" y="36.4">CC2</text>
<text x="37.3" y="47.9">GND</text>
<text x="71.1" y="45.3">R3</text>
<text x="71.1" y="47.9">10k</text>
<text x="123.2" y="45.3">R8</text>
<text x="123.2" y="47.9">10k</text>
<text x="132.1" y="45.3">R9</text>
<text x="132.1" y="47.9">10k</text>
<text x="159.3" y="42.8">GND</text>
<text x="219.7" y="42.8">4.7k</text>
<text x="228.6" y="42.8">4.7k</text>
<text x="256.3" y="46.6">D+</text>
<text x="256.3" y="44">D-</text>
<text x="90.7" y="51.7">EN</text>
<text x="103.7" y="52.5" transform="rotate(-90 103.7 52.5)">3V3</text>
<text x="110.2" y="51.7">TXD0</text>
<text x="154.8" y="50.4">+3V3</text>
<text x="181.5" y="50.4">+3V3</text>
<text x="256.3" y="49.1">D+</text>
<text x="34.2" y="58">+3V3</text>
<text x="72.4" y="56.1">C3</text>
<text x="72.4" y="58.6">1uF</text>
<text x="90.7" y="56.7">IO0</text>
<text x="90.7" y="59.3">IO1</text>
<text x="109.9" y="54.2">RXD0</text>
<text x="110.5" y="56.7">IO17</text>
<text x="110.5" y="59.3">IO18</text>
<text x="220.2" y="56.7">GND</text>
<text x="256.3" y="54.2">RX1-</text>
<text x="256.3" y="56.7">RX1+</text>
<text x="90.7" y="64.4">IO3</text>
<text x="90.7" y="61.8">IO2</text>
<text x="110.5" y="61.8">IO19</text>
<text x="110.5" y="64.4">IO20</text>
<text x="160" y="63.1">10k</text>
<text x="160" y="60.6">R12</text>
<text x="186.7" y="63.1">10k</text>
<text x="186.7" y="60.6">R13</text>
<text x="256.3" y="64.4">TX1+</text>
<text x="256.3" y="61.8">TX1-</text>
<text x="27.9" y="69.4">C4</text>
<text x="27.9" y="72">100nF</text>
<text x="40.6" y="69.4">C5</text>
<text x="40.6" y="72">100nF</text>
<text x="53.3" y="69.4">C6</text>
<text x="53.3" y="72">100nF</text>
<text x="66.5" y="70.7">GND</text>
<text x="90.7" y="66.9">IO4</text>
<text x="90.7" y="69.4">IO5</text>
<text x="90.7" y="72">IO6</text>
<text x="110.5" y="66.9">IO21</text>
<text x="110.5" y="69.4">IO35</text>
<text x="110.5" y="72">IO36</text>
<text x="161.3" y="70.7">C14</text>
<text x="174" y="72">SW2</text>
<text x="188" y="70.7">C15</text>
<text x="200.7" y="72">SW3</text>
<text x="256.3" y="69.4">RX2-</text>
<text x="256.3" y="72">RX2+</text>
<text x="90.7" y="77.1">IO8</text>
<text x="90.7" y="74.5">IO7</text>
<text x="110.5" y="74.5">IO37</text>
<text x="110.5" y="77.1">IO38</text>
<text x="161.3" y="73.3">100nF</text>
<text x="174" y="74.5">SW_Push</text>
<text x="188" y="73.3">100nF</text>
<text x="200.7" y="74.5">SW_Push</text>
<text x="256.3" y="77.1">TX2-</text>
<text x="34.8" y="83.4">GND</text>
<text x="90.7" y="79.6">IO9</text>
<text x="90.7" y="82.1">IO10</text>
<text x="110.5" y="79.6">IO39</text>
<text x="110.5" y="82.1">IO40</text>
<text x="256.3" y="79.6">TX2+</text>
<text x="50.4" y="88.5">SW_Push</text>
<text x="52.6" y="86">SW5</text>
<text x="90.7" y="84.7">IO11</text>
<text x="90.7" y="87.2">IO12</text>
<text x="90.7" y="89.8">IO13</text>
<text x="110.5" y="89.8">IO45</text>
<text x="110.5" y="84.7">IO41</text>
<text x="110.5" y="87.2">IO42</text>
<text x="154.8" y="89.8">+3V3</text>
<text x="161.8" y="86">GND</text>
<text x="184" y="89.8">+3V3</text>
<text x="188.5" y="86">GND</text>
<text x="256.3" y="84.7">SBU1</text>
<text x="256.3" y="87.2">SBU2</text>
<text x="266.3" y="87.9" transform="rotate(-90 266.3 87.9)">GND</text>
<text x="273.9" y="87.9" transform="rotate(-90 273.9 87.9)">SHIELD</text>
<text x="90.7" y="92.3">IO14</text>
<text x="90.7" y="94.8">IO15</text>
<text x="110.5" y="92.3">IO46</text>
<text x="110.5" y="94.8">IO47</text>
<text x="52.1" y="98.7">C8</text>
<text x="52.1" y="101.2">100nF</text>
<text x="90.7" y="97.4">IO16</text>
<text x="103.7" y="98.6" transform="rotate(-90 103.7 98.6)">GND</text>
<text x="104.4" y="101.2">U1</text>
<text x="110.5" y="97.4">IO48</text>
<text x="160" y="101.2">R11</text>
<text x="189.2" y="101.2">R10</text>
<text x="104.4" y="103.7">ESP32-S3-WROOM-1</text>
<text x="160" y="103.7">10k</text>
<text x="189.2" y="103.7">10k</text>
<text x="263.4" y="105">GND</text>
<text x="58.9" y="111.4">GND</text>
<text x="100.8" y="111.4">GND</text>
<text x="161.3" y="113.9">100nF</text>
<text x="161.3" y="111.4">C13</text>
<text x="174" y="112.6">SW1</text>
<text x="190.5" y="113.9">100nF</text>
<text x="190.5" y="111.4">C12</text>
<text x="203.2" y="112.6">SW4</text>
<text x="220.2" y="112.6">+5V</text>
<text x="262.8" y="111.4">+3V3</text>
<text x="65.6" y="119">SW_Push</text>
<text x="67.8" y="116.4">SW6</text>
<text x="174" y="115.2">SW_Push</text>
<text x="203.2" y="115.2">SW_Push</text>
<text x="31" y="120.2">+5V</text>
<text x="34.2" y="122.8">+3V3</text>
<text x="90.7" y="120.2">+5V</text>
<text x="100.4" y="122.8">XC6220B331MR</text>
<text x="106.6" y="120.2">U3</text>
<text x="119.3" y="120.2">+3V3</text>
<text x="224.8" y="124.1">0</text>
<text x="224.8" y="121.5">R14</text>
<text x="259.6" y="124.1">SCL</text>
<text x="259.6" y="121.5">SDA</text>
<text x="266.3" y="123.7" transform="rotate(-90 266.3 123.7)">VCC</text>
<text x="67.3" y="130.4">C11</text>
<text x="100.8" y="127.9">VIN</text>
<text x="110.1" y="127.9">VOUT</text>
<text x="161.8" y="126.6">GND</text>
<text x="191" y="126.6">GND</text>
<text x="259.6" y="129.1">DC</text>
<text x="259.6" y="126.6">CS</text>
<text x="270.5" y="129.8">U2</text>
<text x="67.3" y="132.9">100nF</text>
<text x="100.8" y="132.9">CE</text>
<text x="108.8" y="134.1" transform="rotate(-90 108.8 134.1)">GND</text>
<text x="210.3" y="132.9">D1</text>
<text x="210.3" y="135.5">1N4007</text>
<text x="228.6" y="132.9">BZ1</text>
<text x="228.6" y="135.5">Buzzer</text>
<text x="242.5" y="132.9">+3V3</text>
<text x="259.6" y="136.8">RES</text>
<text x="74.2" y="143.1">GND</text>
<text x="206.3" y="139.3">R15</text>
<text x="206.4" y="141.8">470</text>
<text x="259.6" y="139.3">BLK</text>
<text x="266.3" y="139.2" transform="rotate(-90 266.3 139.2)">GND</text>
<text x="18.3" y="147.7">Conn_01x07</text>
<text x="22.9" y="145.1">J3</text>
<text x="31" y="149.5">GND</text>
<text x="69.8" y="148.2">R6</text>
<text x="105.9" y="146.9">GND</text>
<text x="224.8" y="144.4">Q3</text>
<text x="224.8" y="146.9">2N3904</text>
<text x="263.4" y="149.5">GND</text>
<text x="45.6" y="155.8">R4</text>
<text x="69.3" y="150.7">10k</text>
<text x="45.2" y="158.3">10k</text>
<text x="63.5" y="160.9">Q1</text>
<text x="132.1" y="158.7">D2</text>
<text x="132.1" y="161.2">LED</text>
<text x="141" y="158.7">D3</text>
<text x="141" y="161.2">LED</text>
<text x="151.1" y="158.7">D4</text>
<text x="151.1" y="161.2">LED</text>
<text x="160" y="158.7">D5</text>
<text x="160" y="161.2">LED</text>
<text x="168.9" y="158.7">D6</text>
<text x="168.9" y="161.2">LED</text>
<text x="220.2" y="158.3">GND</text>
<text x="63.5" y="163.4">2N3904</text>
<text x="130.8" y="167.2">R16</text>
<text x="139.7" y="167.2">R17</text>
<text x="149.9" y="167.2">R18</text>
<text x="158.8" y="167.2">R19</text>
<text x="167.6" y="167.2">R20</text>
<text x="46.9" y="173.6">R5</text>
<text x="130.8" y="169.8">470</text>
<text x="139.7" y="169.8">470</text>
<text x="149.9" y="169.8">470</text>
<text x="158.8" y="169.8">470</text>
<text x="167.6" y="169.8">470</text>
<text x="46.4" y="176.1">10k</text>
<text x="63.5" y="178.7">2N3904</text>
<text x="63.5" y="181.2">Q2</text>
<text x="70.6" y="183.7">10k</text>
<text x="71" y="181.2">R7</text>
<text x="145.3" y="183.7">GND</text>
</g>
<g font-size="1.8" fill="#a90000">
<text x="251.5" y="27.7">A4</text>
<text x="251.4" y="35.3">B5</text>
<text x="251.5" y="32.8">A5</text>
<text x="251.5" y="40.4">A7</text>
<text x="102.6" y="47.7" transform="rotate(-90 102.6 47.7)">2</text>
<text x="251.4" y="42.9">B7</text>
<text x="251.5" y="45.5">A6</text>
<text x="88.2" y="50.5">3</text>
<text x="115.5" y="53.1">36</text>
<text x="115.5" y="50.5">37</text>
<text x="250.8" y="53.1">B10</text>
<text x="251.4" y="48">B6</text>
<text x="87.6" y="55.6">27</text>
<text x="87.6" y="58.2">39</text>
<text x="115.5" y="55.6">10</text>
<text x="115.5" y="58.2">11</text>
<text x="250.8" y="55.6">B11</text>
<text x="87.6" y="63.2">15</text>
<text x="87.6" y="60.7">38</text>
<text x="88.2" y="65.8">4</text>
<text x="115.5" y="60.7">13</text>
<text x="115.5" y="63.2">14</text>
<text x="115.5" y="65.8">23</text>
<text x="251.5" y="63.2">A2</text>
<text x="251.5" y="60.7">A3</text>
<text x="88.2" y="68.3">5</text>
<text x="88.2" y="70.9">6</text>
<text x="115.5" y="68.3">28</text>
<text x="115.5" y="70.9">29</text>
<text x="250.9" y="68.3">A10</text>
<text x="250.9" y="70.9">A11</text>
<text x="87.6" y="75.9">12</text>
<text x="88.2" y="73.4">7</text>
<text x="115.5" y="73.4">30</text>
<text x="115.5" y="75.9">31</text>
<text x="251.4" y="75.9">B3</text>
<text x="87.6" y="78.5">17</text>
<text x="87.6" y="81">18</text>
<text x="87.6" y="83.6">19</text>
<text x="115.5" y="78.5">32</text>
<text x="115.5" y="81">33</text>
<text x="115.5" y="83.6">34</text>
<text x="251.4" y="78.5">B2</text>
<text x="251.5" y="83.6">A8</text>
<text x="87.6" y="86.1">20</text>
<text x="87.6" y="88.6">21</text>
<text x="115.5" y="88.6">26</text>
<text x="115.5" y="86.1">35</text>
<text x="251.4" y="86.1">B8</text>
<text x="87.6" y="91.2">22</text>
<text x="88.2" y="93.7">8</text>
<text x="115.5" y="91.2">16</text>
<text x="115.5" y="93.7">24</text>
<text x="265.2" y="92.7" transform="rotate(-90 265.2 92.7)">A1</text>
<text x="272.8" y="92.8" transform="rotate(-90 272.8 92.8)">S1</text>
<text x="88.2" y="96.3">9</text>
<text x="102.6" y="101" transform="rotate(-90 102.6 101)">1</text>
<text x="115.5" y="96.3">25</text>
<text x="265.2" y="118.8" transform="rotate(-90 265.2 118.8)">2</text>
<text x="26.6" y="125.5">1</text>
<text x="257.1" y="122.9">3</text>
<text x="257.1" y="120.4">4</text>
<text x="257.1" y="125.5">7</text>
<text x="26.6" y="128">2</text>
<text x="26.6" y="130.6">3</text>
<text x="97.1" y="126.7">1</text>
<text x="97.1" y="131.8">3</text>
<text x="117.4" y="126.7">5</text>
<text x="222.8" y="130.6">1</text>
<text x="257.1" y="128">6</text>
<text x="26.6" y="133.1">4</text>
<text x="26.6" y="135.6">5</text>
<text x="107.7" y="137.9" transform="rotate(-90 107.7 137.9)">2</text>
<text x="222.8" y="135.6">2</text>
<text x="257.1" y="135.6">5</text>
<text x="26.6" y="138.2">6</text>
<text x="26.6" y="140.7">7</text>
<text x="222" y="141.7" transform="rotate(-90 222 141.7)">3</text>
<text x="257.1" y="138.2">8</text>
<text x="265.2" y="141.7" transform="rotate(-90 265.2 141.7)">1</text>
<text x="216.8" y="144.5">2</text>
<text x="222" y="149.3" transform="rotate(-90 222 149.3)">1</text>
<text x="55.5" y="161">2</text>
<text x="60.7" y="158.2" transform="rotate(-90 60.7 158.2)">3</text>
<text x="60.7" y="165.8" transform="rotate(-90 60.7 165.8)">1</text>
<text x="55.5" y="178.8">2</text>
<text x="60.7" y="176" transform="rotate(-90 60.7 176)">1</text>
<text x="60.7" y="183.6" transform="rotate(-90 60.7 183.6)">3</text>
</g>
<g font-size=".9" fill="#840000">
<text x="269.2" y="126.5" transform="rotate(-90 269.2 126.5)">ST7789</text>
<text x="269.2" y="135.4" transform="rotate(-90 269.2 135.4)">LCD RGB Display</text>
</g>
</svg>
